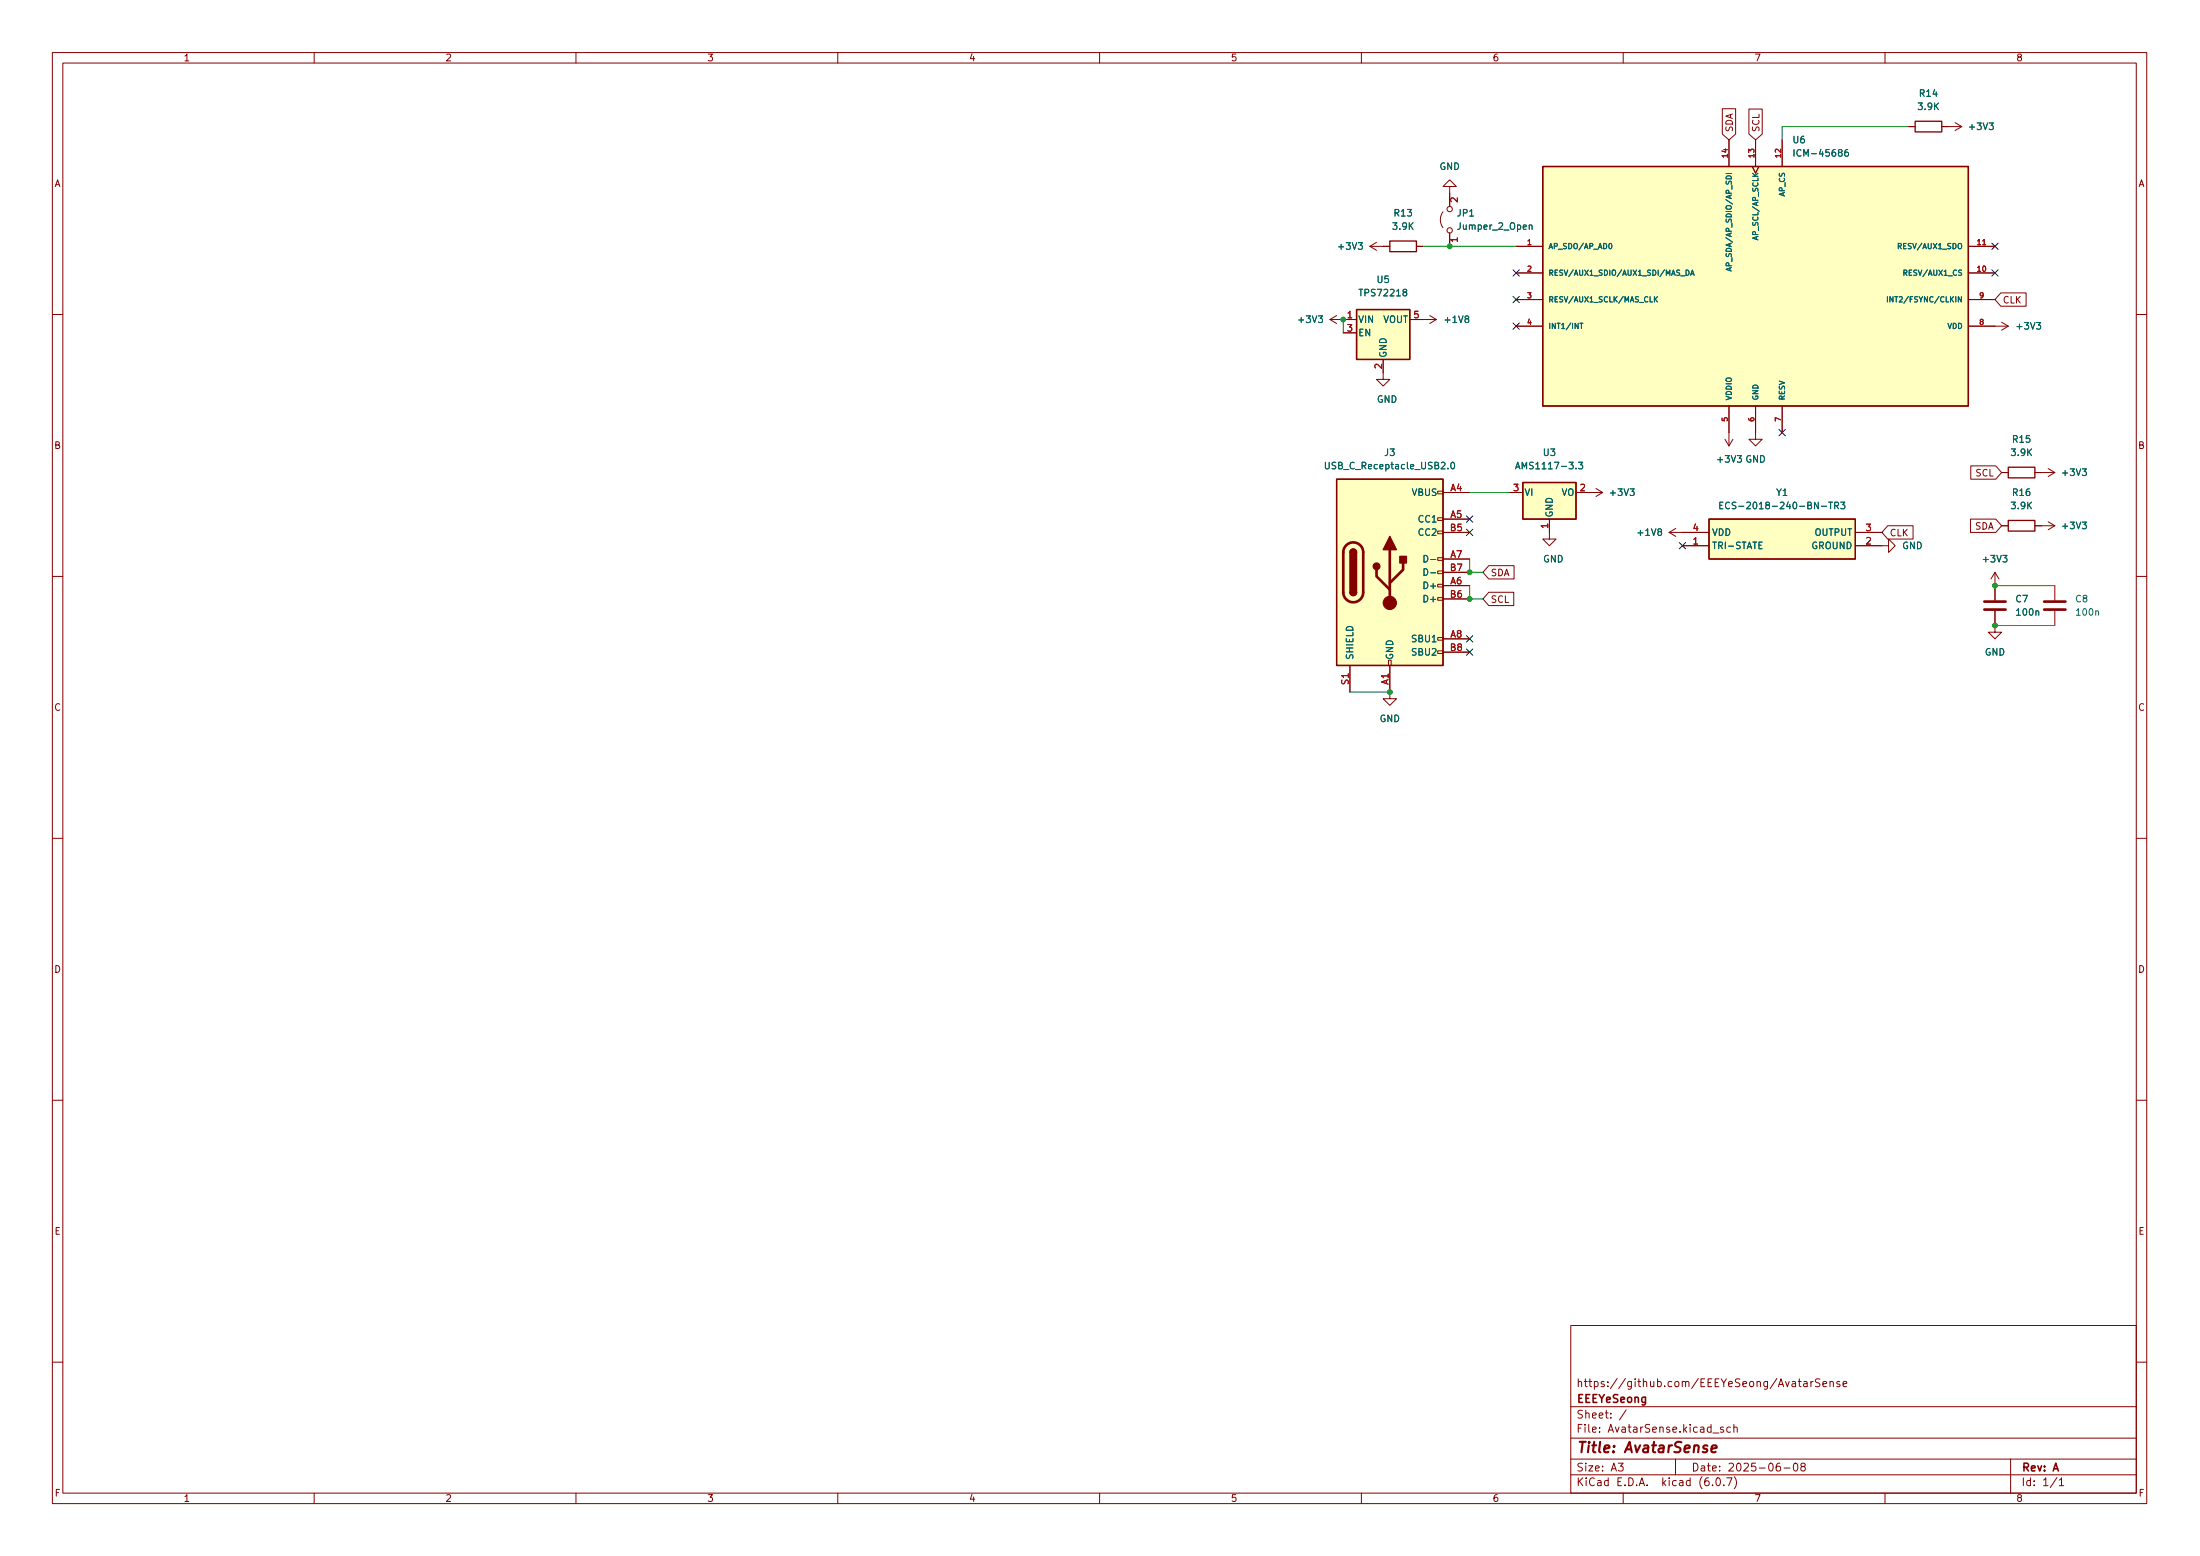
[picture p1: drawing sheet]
<svg xmlns="http://www.w3.org/2000/svg" width="420mm" height="297mm" viewBox="0 0 420 297" stroke-linecap="round" stroke-linejoin="round" font-family="sans-serif">
<g fill="none" stroke="#840000" stroke-width=".19">
<path d="M10 10h400v277h-400zM12 12h396v273h-396zM60 10v2M110 10v2M160 10v2M210 10v2M260 10v2M310 10v2M360 10v2M276.9 35.6h1.2l-1.2-1.3-1.3 1.3h1.3v3.8M328.9 20.8h2.6v4.8l-1.3 1.1-1.3-1.1zM330.2 26.7v5.1"/>
<path d="M334 20.8h2.5v4.8l-1.2 1.1-1.3-1.1zM334.6 31.8l.7 1.3 .6-1.3M335.3 26.7v5.1M340.4 26.7v5.1M364.5 24.2h1.3M370.8 24.2h3.8M373.4 23.4l1.2 .8M374.6 24.2l-1.2 .7M261.6 47h3.8M261.6 47l1.3 .8M262.9 46.3l-1.3 .7M270.5 47h1.3"/>
<path d="M275.6 40.4a2.55 2.55 0 0 0 0 3.1M276.9 44.5v2.5M289.6 47h5M289.6 52.1h5M289.6 57.2h5M375.9 47h5.1M375.9 52.1h5.1M375.9 57.2h5.1M382.1 55.9h4.8v2.6h-4.8l-1.1-1.3zM10 60h2M254 61l1.3 .8M254 61h5.1"/>
<path d="M255.3 60.2l-1.3 .8M256.5 63.5h2.6M264.2 68.6v3.8h1.2l-1.2 1.3-1.3-1.3h1.3M269.2 61h5.1M273 60.2l1.3 .8M274.3 61l-1.3 .8M289.6 62.3h5M330.2 77.5v7.6M335.3 77.5v6.4h1.2l-1.2 1.2-1.3-1.2h1.3M340.4 77.5v5.1M375.9 62.3h7.6M382.3 61.5l1.2 .8"/>
<path d="M383.5 62.3l-1.2 .7M408 60h2M274.6 98.8h1v.6h-1zM274.6 93.8h1v.5h-1zM275.6 94h5.1M275.6 99.1h5.1M288.3 94h2.5M295.9 99.1v3.8h1.3l-1.3 1.3-1.3-1.3h1.3M301 94h5.1M304.8 93.3l1.3 .7M306.1 94l-1.3 .8M329.4 83.9l.8 1.2"/>
<path d="M331 83.9l-.8 1.2M376.3 99.1h4.9l1.1 1.3-1.1 1.2h-4.9zM376.4 88.9h4.8l1.1 1.3-1.1 1.3h-4.8zM382.3 90.2h1.2M388.6 90.2h3.8M391.2 89.4l1.2 .8M391.2 99.6l1.2 .8M392.4 90.2l-1.2 .8M10 110h2M274.6 114.1h1v.5h-1zM274.6 111.5h1v.6h-1zM274.6 109h1v.5h-1z"/>
<path d="M274.6 106.5h1v.5h-1zM274.6 101.4h1v.5h-1zM275.6 111.8h5.1M275.6 106.7h5.1M275.6 101.6h5.1M275.6 114.3h5.1M275.6 109.3h5.1M284.3 113.1h4.8v2.5h-4.8l-1.1-1.3zM284.3 108h4.9v2.5h-4.9l-1.1-1.2zM318.8 101.6h7.6M318.8 101.6l1.2 .8M320 100.9l-1.2 .7"/>
<path d="M321.3 104.2h5.1M354.3 104.2h6.4v-1.3l1.2 1.3-1.2 1.2v-1.2M354.3 101.6h5.1M360.5 100.4h4.9v2.5h-4.9l-1.1-1.3zM381 116.6v4.1h1.3l-1.3 1.3-1.3-1.3h1.3M381 109.3v5.3M381 109.3l-.8 1.2M381 109.3l.8 1.2M382.3 100.4h1.2M388.6 100.4h3.8M392.4 111.8v2.8M392.4 116.6v2.8"/>
<path d="M392.4 100.4l-1.2 .7M408 110h2M257.8 127v5.1M265.2 126h.5v1h-.5zM265.4 127v6.4h1.3l-1.3 1.3-1.2-1.3h1.2M274.6 124.2h1v.6h-1zM274.6 121.7h1v.5h-1zM275.6 122h5.1M275.6 124.5h5.1M10 160h2M408 160h2M10 210h2"/>
<path d="M408 210h2M300 253h108v32h-108zM10 260h2M300 278.5h108M300 274.5h108M300 268.5h108M309.1 279.3h.9l-.5 .6 .4 .1v.7l-.2 .1-.6-.1M310.6 269.1l-1.3 2M320 278.5v3M327.1 273.6h1.2M329.1 272.5l-.3-.1-.2 .2v.2l.5 .2v.3h-.5M330.5 272.5l-.4-.1-.3 .3 .1 .6h.6"/>
<path d="M331.1 272.6l.3-.2 .3 .1 .1 .9M331.1 271.9v1.5M339.9 279.3a.6 .6 0 0 0-.7 .7v.5l.2 .2 .4 .1 .2-.1 .1-.5-.2-.2-.4-.1-.3 .3M342.7 279.4l.2-.1a.8 .8 0 0 1 .5 .8 .8 .8 0 0 1-.5 .7 1 1 0 0 1-.2-1.4zM344.2 280l-.3-.3 .1-.2 .2-.2 .4 .1 .2 .2-.1 .2-.6 .2-.2 .2v.3l.3 .3 .4-.1 .2-.2-.1-.4-.2-.1M344.5 263.8h.6v.9M345.1 264.1h-.5a.29 .29 0 0 0-.2 .3 .29 .29 0 0 0 .2 .3l.5-.1M345.9 263.7v1M346.3 263.7l-.3 .1-.1 .2M347.6 263.3l-.6-.1-.2 .2v.4l.6 .3 .2 .3-.3 .3-.6-.1M348.1 264.2l.8-.1-.1-.3-.4-.1-.3 .2 .1 .7h.6M349.5 263.9l.2-.2 .4 .1v.9"/>
<path d="M349.5 263.7v1M351.4 263.8l-.4-.1-.2 .2 .1 .2 .5 .2v.3h-.6M352 264.2l.7-.1-.1-.3-.4-.1-.2 .2 .1 .7h.5M384 278.5v6.5M408 260h2M60 285v2M110 285v2M160 285v2M210 285v2M260 285v2M300 281.5h108M310 285v2"/>
<path d="M327.1 283.5v.1M327.9 282.2l.2-.1a.8 .8 0 0 1 .5 .8 .8 .8 0 0 1-.5 .7 1 1 0 0 1-.2-1.4zM329.2 283.5v.1M329.8 282.1h1l-.7 1.5M331.2 281.9a1.72 1.72 0 0 1 0 2.3M340.7 280.2h1.2M360 285v2M392.9 282l-1.3 2M393.3 282.5l.4-.4v1.5M393.3 283.6h.8"/>
<circle cx="276.9" cy="39.9" r=".51"/>
<circle cx="276.9" cy="44" r=".51"/>
</g>
<path d="M326.9 276.6l.9-.2v-.4h-.8l-.2 1 .3 .2 .6-.1" fill="none" stroke="#840000" stroke-width=".4"/>
<path d="M256.5 105.4v7.7a1.91 1.91 0 0 0 1.9 1.9 1.91 1.91 0 0 0 1.9-1.9v-7.7M256.5 105.4a1.91 1.91 0 0 1 1.9-1.9 1.91 1.91 0 0 1 1.9 1.9M262.9 108.7v1.3l2.5 2.6M265.4 104.9v10.2M268 107.5v1.2l-2.6 2.6M379 116.4h4M379 114.8h4M390.4 116.4h4.1M390.4 114.8h4.1" fill="none" stroke="#840000" stroke-width=".51"/>
<g fill="none" stroke="#006464" stroke-width=".19">
<path d="M342.6 28.6v1.2M352.9 28.6h-.4l-.1 .3-.1 .7 .2 .2 .5-.1v-.4l-.1-.2-.4-.1-.2 .3M292.1 43.1l.1-.2 .3 .1 .1 .8M307.3 46.6l.2-.1a.54 .54 0 0 1 .3 .5 .54 .54 0 0 1-.3 .5l-.3-.4zM315.1 56.6v1h.5M316 56.6v1M316.1 57.1l.4 .5M316.5 56.6l-.5 .6M322 51.6a.51 .51 0 0 1 .6 .5 .51 .51 0 0 1-.6 .5zM322.9 52.6l.3-1 .4 1M323 52.3h.5M330.4 51.2v.5"/>
<path d="M330.7 51.1l-1.1 .3 1.1 .3M360.5 56.6v1M361.5 56.6v1l-.6-1v1M362.5 47h.5l.1-.4-.6-.1v1M363.6 52.1l.5-.1v-.4h-.5v1M301.7 61.7h.6M302 61.7v1M253.1 88.2v1.1l.3 .2h.2l.2-.2v-1.1M277.2 88.4l.2-.2a.68 .68 0 0 1 .4 .7 .68 .68 0 0 1-.4 .6l-.3-.5zM289.4 89.5l.5-1.3 .4 1.3M289.6 89.1h.6M301.5 88.2h.8l-.5 .5 .4 .1v.6l-.2 .1-.5-.1"/>
<path d="M328.4 96.5h.5M329.1 95.9h-.7v1.2h.7M330.3 96a.6 .6 0 0 0-.8 .4 .6 .6 0 0 0 .6 .7l.2-.1M350.4 96.5h.6l.1-.2v-.3l-.7-.1v1.2M350.7 96.5l.4 .6M351.5 95.9h.8l-.4 .4 .4 .2v.5l-.2 .1-.6-.1M272 106a.64 .64 0 0 1 .7 .7 .64 .64 0 0 1-.7 .6zM272 108.6a.64 .64 0 0 1 .7 .6 .64 .64 0 0 1-.7 .6zM336.5 103.5h-.6v1.3h.6"/>
</g>
<g fill="#ffffc2" stroke="#ffffc2" stroke-width=".19">
<path d="M255.3 91.5h20.3v35.5h-20.3z"/>
<path d="M326.4 99.1h27.9v7.6h-27.9z"/>
<path d="M294.6 31.8h81.3v45.7h-81.3z"/>
<path d="M259.1 59.1h10.1v9.5h-10.1z"/>
<path d="M290.8 92.1h10.2v7h-10.2z"/>
</g>
<path d="M294.6 31.8h81.3v45.7h-81.3zM365.8 23.2h5v2h-5zM259.1 59.1h10.1v9.5h-10.1zM265.4 46h5.1v2h-5.1zM255.3 91.5h20.3v35.5h-20.3zM290.8 92.1h10.2v7h-10.2zM326.4 99.1h27.9v7.6h-27.9zM383.5 99.4h5.1v2h-5.1zM383.5 89.2h5.1v2h-5.1zM257.8 113.1a.64 .64 0 0 0 .6 .6 .64 .64 0 0 0 .7-.6M257.8 105.4a.64 .64 0 0 1 .6-.6 .64 .64 0 0 1 .7 .6" fill="none" stroke="#840000" stroke-width=".25"/>
<g fill="#840000" stroke="#840000" stroke-width=".25">
<path d="M257.8 113.1h1.3a.64 .64 0 0 1-.7 .6 .64 .64 0 0 1-.6-.6z"/>
<path d="M257.8 105.4h1.3v7.7h-1.3z"/>
<path d="M258 105a.63 .63 0 0 1 .7-.1 .63 .63 0 0 1 .4 .5h-1.3z"/>
<path d="M265.4 102.4l1.3 2.5h-2.5z"/>
<path d="M267.3 106.2h1.3v1.3h-1.3z"/>
<circle cx="262.9" cy="108.1" r=".63"/>
</g>
<circle cx="265.4" cy="115.1" r="1.27" fill="#840000" stroke="#840000" stroke-width=".19"/>
<path d="M364.5 24.2h-24.1v2.5M271.8 47h17.8M256.5 61v2.5M280.7 94h7.6M280.7 106.7v2.6h2.5M280.7 111.8v2.5h2.5M381 119.4h11.4M381 111.8h11.4M257.8 132.1h7.6" fill="none" stroke="#009600" stroke-width=".19"/>
<g fill="none" stroke="#000084" stroke-width=".19">
<path d="M289 51.5l1.2 1.2M289 56.6l1.2 1.2M290.2 51.5l-1.2 1.2M290.2 56.6l-1.2 1.2M380.4 51.5l1.2 1.2M380.4 46.4l1.2 1.2M381.6 51.5l-1.2 1.2M381.6 46.4l-1.2 1.2M289 61.7l1.2 1.2M290.2 61.7l-1.2 1.2M280.1 98.5l1.2 1.2M281.3 98.5l-1.2 1.2"/>
<path d="M339.8 82l1.2 1.2M341 82l-1.2 1.2M280.1 101l1.2 1.2M281.3 101l-1.2 1.2M320.7 103.6l1.2 1.2M321.9 103.6l-1.2 1.2M280.1 121.3l1.2 1.3M280.1 123.9l1.2 1.2M281.3 121.3l-1.2 1.3M281.3 123.9l-1.2 1.2"/>
</g>
<g fill="#009600" stroke="#009600" stroke-width=".19">
<circle cx="265.4" cy="132.1" r=".46"/>
<circle cx="280.7" cy="109.3" r=".46"/>
<circle cx="280.7" cy="114.3" r=".46"/>
<circle cx="256.5" cy="61" r=".46"/>
<circle cx="276.9" cy="47" r=".46"/>
<circle cx="381" cy="111.8" r=".46"/>
<circle cx="381" cy="119.4" r=".46"/>
</g>
<text font-size="2.8" fill="#840000" x="301" y="277.3">Title: AvatarSense</text>
<g font-size="2.1" fill="#840000">
<text x="301" y="267.8">EEEYeSeong</text>
<text x="301" y="264.8">https://github.com/EEEYeSeong/AvatarSense</text>
<text x="301" y="273.5">File: AvatarSense.kicad_sch</text>
<text x="301" y="270.8">Sheet: /</text>
<text x="301" y="280.9">Size: A3</text>
<text x="323" y="280.9">Date: 2025-06-08</text>
<text x="386" y="280.9">Rev: A</text>
<text x="301" y="283.7">KiCad E.D.A. kicad (6.0.7)</text>
<text x="386" y="283.7">Id: 1/1</text>
</g>
<g font-size="1.8" fill="#840000">
<text x="35" y="11.7">1</text>
<text x="85" y="11.7">2</text>
<text x="135" y="11.7">3</text>
<text x="185" y="11.7">4</text>
<text x="235" y="11.7">5</text>
<text x="285" y="11.7">6</text>
<text x="335" y="11.7">7</text>
<text x="385" y="11.7">8</text>
<text x="330.9" y="25.3" transform="rotate(-90 330.9 25.3)">SDA</text>
<text x="336" y="25.3" transform="rotate(-90 336 25.3)">SCL</text>
<text x="10.3" y="35.7">A</text>
<text x="408.3" y="35.7">A</text>
<text x="382.4" y="57.9">CLK</text>
<text x="10.3" y="85.7">B</text>
<text x="408.3" y="85.7">B</text>
<text x="377.3" y="90.9">SCL</text>
<text x="377.1" y="101.1">SDA</text>
<text x="360.8" y="102.4">CLK</text>
<text x="284.6" y="110">SDA</text>
<text x="284.6" y="115.1">SCL</text>
<text x="10.3" y="135.7">C</text>
<text x="408.3" y="135.7">C</text>
<text x="10.3" y="185.7">D</text>
<text x="408.3" y="185.7">D</text>
<text x="10.4" y="235.7">E</text>
<text x="408.4" y="235.7">E</text>
<text x="10.4" y="285.7">F</text>
<text x="35" y="286.7">1</text>
<text x="85" y="286.7">2</text>
<text x="135" y="286.7">3</text>
<text x="185" y="286.7">4</text>
<text x="235" y="286.7">5</text>
<text x="285" y="286.7">6</text>
<text x="335" y="286.7">7</text>
<text x="385" y="286.7">8</text>
<text x="408.4" y="285.7">F</text>
</g>
<g font-size="1.8" fill="#006464">
<text x="366.4" y="21">3.9K</text>
<text x="366.7" y="18.5">R14</text>
<text x="342.5" y="27.3">U6</text>
<text x="343.4" y="29.9">ICM-45686</text>
<text x="376.3" y="24.8">+3V3</text>
<text x="274.9" y="32.4">GND</text>
<text x="266.3" y="41.3">R13</text>
<text x="278.4" y="41.3">JP1</text>
<text x="255.8" y="47.7">+3V3</text>
<text x="266.1" y="43.9">3.9K</text>
<text x="278.6" y="43.9">Jumper_2_Open</text>
<text x="260" y="56.6">TPS72218</text>
<text x="263" y="54">U5</text>
<text x="248.2" y="61.6">+3V3</text>
<text x="259.3" y="61.6">VIN</text>
<text x="259.3" y="64.2">EN</text>
<text x="264.1" y="61.6">VOUT</text>
<text x="276.1" y="61.6">+1V8</text>
<text x="385.3" y="62.9">+3V3</text>
<text x="264.8" y="68.4" transform="rotate(-90 264.8 68.4)">GND</text>
<text x="262.9" y="76.9">GND</text>
<text x="253.7" y="89.6">USB_C_Receptacle_USB2.0</text>
<text x="264.4" y="87">J3</text>
<text x="290.5" y="89.6">AMS1117-3.3</text>
<text x="294.8" y="87">U3</text>
<text x="328.2" y="88.3">+3V3 GND</text>
<text x="384.2" y="87">3.9K</text>
<text x="384.5" y="84.5">R15</text>
<text x="269.7" y="94.7">VBUS</text>
<text x="291.1" y="94.7">VI</text>
<text x="298.2" y="94.7">VO</text>
<text x="307.7" y="94.7">+3V3</text>
<text x="339.3" y="94.7">Y1</text>
<text x="384.5" y="94.7">R16</text>
<text x="394.1" y="90.8">+3V3</text>
<text x="271" y="99.7">CC1</text>
<text x="296.5" y="98.8" transform="rotate(-90 296.5 98.8)">GND</text>
<text x="331" y="97.2">ECS-2018-240-BN-TR3</text>
<text x="384.2" y="97.2">3.9K</text>
<text x="394.1" y="101">+3V3</text>
<text x="271" y="102.3">CC2</text>
<text x="272.7" y="107.4">D-</text>
<text x="294.7" y="107.4">GND</text>
<text x="313" y="102.3">+1V8</text>
<text x="326.9" y="104.8">TRI-STATE</text>
<text x="326.9" y="102.3">VDD</text>
<text x="346" y="104.8">GROUND</text>
<text x="346.5" y="102.3">OUTPUT</text>
<text x="363.3" y="104.8">GND</text>
<text x="378.9" y="107.4">+3V3</text>
<text x="272.3" y="112.4">D+</text>
<text x="272.7" y="109.9">D-</text>
<text x="272.3" y="115">D+</text>
<text x="385" y="115">C7</text>
<text x="385.3" y="117.5">100n</text>
<text x="396.4" y="115">C8</text>
<text x="396.7" y="117.5">100n</text>
<text x="269.9" y="122.6">SBU1</text>
<text x="269.9" y="125.1">SBU2</text>
<text x="379" y="125.1">GND</text>
<text x="258.4" y="126" transform="rotate(-90 258.4 126)">SHIELD</text>
<text x="266.1" y="126" transform="rotate(-90 266.1 126)">GND</text>
<text x="263.5" y="137.8">GND</text>
</g>
<g font-size="1.8" fill="#a90000">
<text x="278.4" y="38.6" transform="rotate(-90 278.4 38.6)">2</text>
<text x="278.4" y="46.2" transform="rotate(-90 278.4 46.2)">1</text>
<text x="257.3" y="60.7">1</text>
<text x="257.3" y="63.3">3</text>
<text x="270" y="60.7">5</text>
<text x="263.9" y="70.4" transform="rotate(-90 263.9 70.4)">2</text>
<text x="277" y="93.8">A4</text>
<text x="289.1" y="93.8">3</text>
<text x="301.8" y="93.8">2</text>
<text x="277" y="98.8">A5</text>
<text x="277" y="101.4">B5</text>
<text x="295.7" y="100.9" transform="rotate(-90 295.7 100.9)">1</text>
<text x="323.4" y="101.4">4</text>
<text x="356.4" y="101.4">3</text>
<text x="277" y="106.5">A7</text>
<text x="323.4" y="103.9">1</text>
<text x="356.4" y="103.9">2</text>
<text x="277" y="111.5">A6</text>
<text x="277" y="109">B7</text>
<text x="277" y="114.1">B6</text>
<text x="277" y="121.7">A8</text>
<text x="277" y="124.2">B8</text>
<text x="257.6" y="130.7" transform="rotate(-90 257.6 130.7)">S1</text>
<text x="265.2" y="130.7" transform="rotate(-90 265.2 130.7)">A1</text>
</g>
<g font-size="1.4" fill="#a90000">
<text x="329.9" y="30" transform="rotate(-90 329.9 30)">14</text>
<text x="335" y="30" transform="rotate(-90 335 30)">13</text>
<text x="340.1" y="30" transform="rotate(-90 340.1 30)">12</text>
<text x="291.7" y="46.8">1</text>
<text x="377.7" y="46.8">11</text>
<text x="291.7" y="51.9">2</text>
<text x="377.7" y="51.9">10</text>
<text x="291.7" y="56.9">3</text>
<text x="378.1" y="56.9">9</text>
<text x="291.7" y="62">4</text>
<text x="378.1" y="62">8</text>
<text x="329.9" y="80.4" transform="rotate(-90 329.9 80.4)">5</text>
<text x="335" y="80.4" transform="rotate(-90 335 80.4)">6</text>
<text x="340.1" y="80.4" transform="rotate(-90 340.1 80.4)">7</text>
</g>
<g font-size="1.4" fill="#006464">
<text x="340.9" y="37.5" transform="rotate(-90 340.9 37.5)">AP_CS</text>
<text x="295.7" y="47.5">AP_SDO/AP_AD0</text>
<text x="335.8" y="45.4" transform="rotate(-90 335.8 45.4)">AP_SCL/AP_SCLK</text>
<text x="363" y="47.5">RESV/AUX1_SDO</text>
<text x="295.7" y="52.6">RESV/AUX1_SDIO/AUX1_SDI/MAS_DA</text>
<text x="330.7" y="50.7" transform="rotate(-90 330.7 50.7)">AP_SDA/AP_SDIO/AP_SDI</text>
<text x="364.1" y="52.6">RESV/AUX1_CS</text>
<text x="295.7" y="57.7">RESV/AUX1_SCLK/MAS_CLK</text>
<text x="361.9" y="57.7">INT2/FSYNC/CLKIN</text>
<text x="295.7" y="62.8">INT1/INT</text>
<text x="371.9" y="62.8">VDD</text>
<text x="330.7" y="76.5" transform="rotate(-90 330.7 76.5)">VDDIO</text>
<text x="335.8" y="76.5" transform="rotate(-90 335.8 76.5)">GND</text>
<text x="340.9" y="76.5" transform="rotate(-90 340.9 76.5)">RESV</text>
</g>
</svg>
